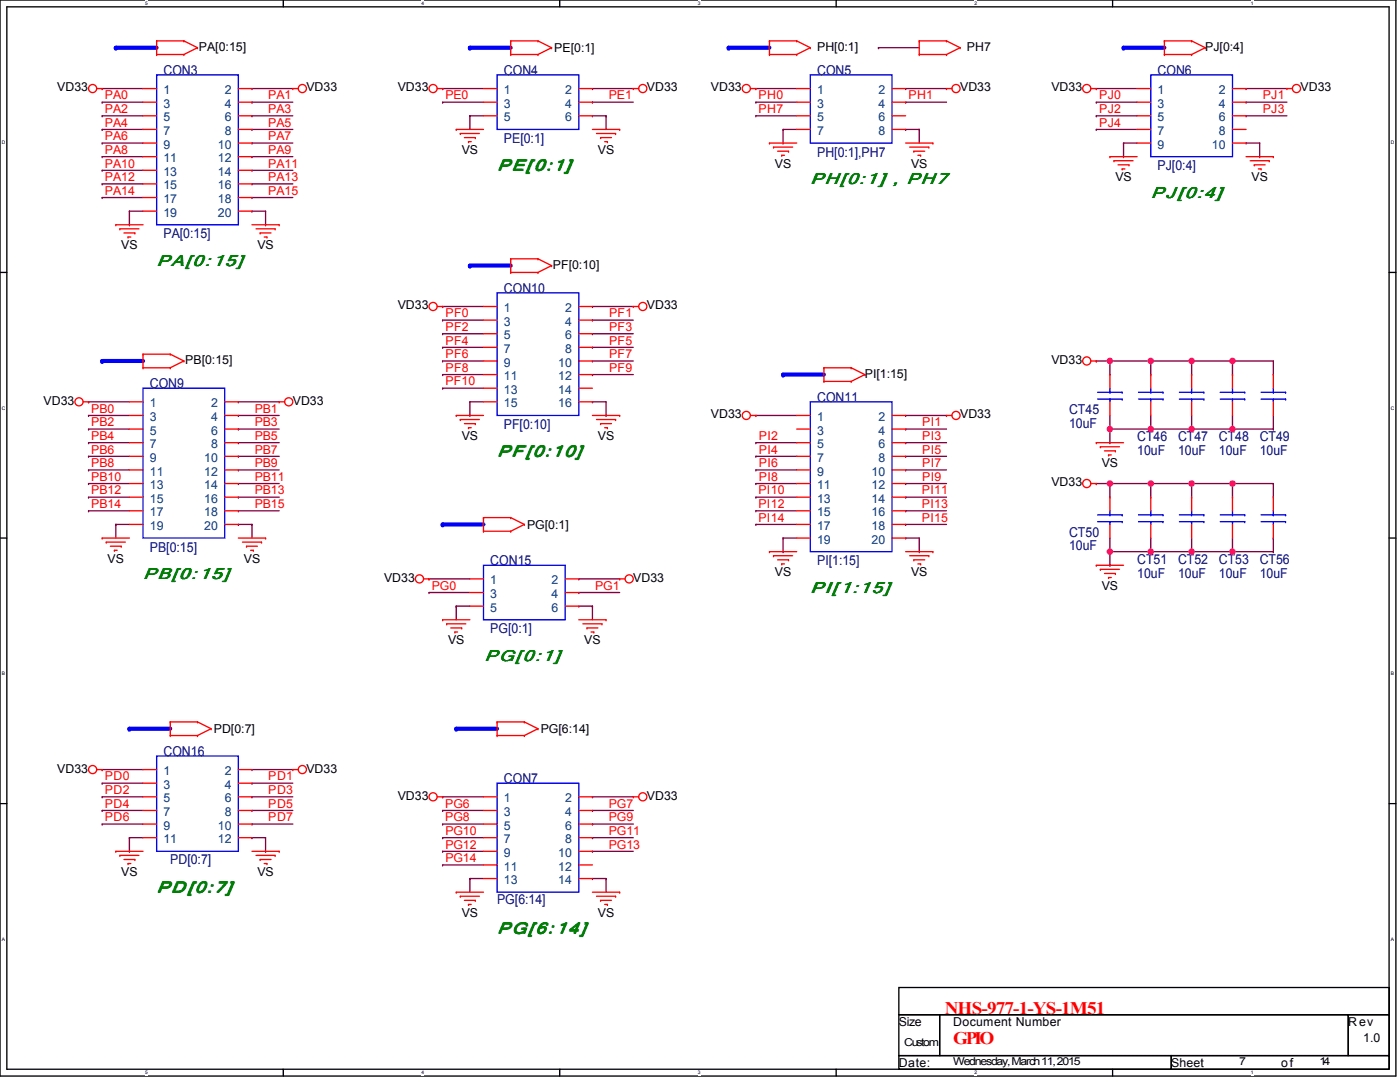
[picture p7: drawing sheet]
<svg xmlns="http://www.w3.org/2000/svg" width="279mm" height="216mm" viewBox="0 0 279 216" stroke-linecap="round" stroke-linejoin="round" font-family="sans-serif">
<path d="M0 0h278.6v214.7h-278.6zM1.4 1.4h275.8v212h-275.8z" fill="none" stroke="#000" stroke-width=".27"/>
<g fill="#fff">
<path d="M28.9 .1h.6v1.1h-.6z"/>
<path d="M28.9 213.5h.6v1.1h-.6z"/>
</g>
<path d="M56.5 0v1.4M56.5 213.4v1.3" fill="none" stroke="#000" stroke-width=".27"/>
<g fill="#fff">
<path d="M84.1 .1h.6v1.1h-.6z"/>
<path d="M84.1 213.5h.6v1.1h-.6z"/>
</g>
<path d="M111.7 0v1.4M111.7 213.4v1.3" fill="none" stroke="#000" stroke-width=".27"/>
<g fill="#fff">
<path d="M139.3 .1h.5v1.1h-.5z"/>
<path d="M139.3 213.5h.5v1.1h-.5z"/>
</g>
<path d="M166.9 0v1.4M166.9 213.4v1.3" fill="none" stroke="#000" stroke-width=".27"/>
<g fill="#fff">
<path d="M194.5 .1h.5v1.1h-.5z"/>
<path d="M194.5 213.5h.5v1.1h-.5z"/>
</g>
<path d="M222 0v1.4M222 213.4v1.3" fill="none" stroke="#000" stroke-width=".27"/>
<g fill="#fff">
<path d="M249.6 .1h.6v1.1h-.6z"/>
<path d="M249.6 213.5h.6v1.1h-.6z"/>
<path d="M.3 27.9h.7v1h-.7z"/>
<path d="M277.6 27.9h.7v1h-.7z"/>
<path d="M.3 80.9h.7v1h-.7z"/>
<path d="M277.6 80.9h.7v1h-.7z"/>
</g>
<path d="M0 54.4h1.4M277.2 54.4h1.4" fill="none" stroke="#000" stroke-width=".27"/>
<g fill="#fff">
<path d="M.3 133.9h.7v1h-.7z"/>
<path d="M277.6 133.9h.6v1h-.6z"/>
</g>
<path d="M0 107.4h1.4M277.2 107.4h1.4" fill="none" stroke="#000" stroke-width=".27"/>
<g fill="#fff">
<path d="M.3 186.9h.7v1h-.7z"/>
<path d="M277.6 186.9h.6v1h-.6z"/>
</g>
<path d="M0 160.4h1.4M277.2 160.4h1.4" fill="none" stroke="#000" stroke-width=".27"/>
<path d="M229.7 72h.1M229.7 72h8.1M246 72h.1M246 72h8.1M221.5 85.6h.1M221.5 82.9v2.7" fill="none" stroke="#800040" stroke-width=".27"/>
<path d="M25.8 145.4h8.2" fill="none" stroke="#00f" stroke-width=".81"/>
<circle cx="25.8" cy="145.4" r=".41" fill="#00f"/>
<g fill="none" stroke="#800040" stroke-width=".27">
<path d="M221.5 96.5h.1M221.5 96.5h8.2M237.8 99.2h.1M237.8 96.5v2.7M246 85.6h.1M246 82.9v2.7M221.5 110.1h.1M221.5 110.1h8.2M221.5 107.4v2.7M229.7 110.1h.1M229.7 107.4v2.7M237.8 110.1h.1"/>
<path d="M237.8 107.4v2.7M246 110.1h.1M246 107.4v2.7"/>
</g>
<path d="M93.8 9.5h8.1" fill="none" stroke="#00f" stroke-width=".81"/>
<circle cx="93.8" cy="9.5" r=".41" fill="#00f"/>
<g fill="none" stroke="#800040" stroke-width=".27">
<path d="M88.3 17.7h.1M88.3 17.7h8.2M118.2 17.7h.1M118.2 17.7h8.2M88.3 20.4h.1M88.3 20.4h8.2M93.8 23.1h.1M93.8 23.1h2.7M118.2 20.4h.1M118.2 23.1h.1M118.2 20.4h8.2M118.2 23.1h2.7"/>
<path d="M88.3 61.2h.1M88.3 63.9h.1M88.3 66.6h.1M88.3 69.3h.1M88.3 72h.1M88.3 74.7h.1M88.3 77.5h.1M88.3 61.2h8.2M88.3 63.9h8.2M88.3 66.6h8.2M88.3 69.3h8.2M88.3 72h8.2"/>
<path d="M88.3 74.7h8.2M88.3 77.5h8.2M118.2 61.2h.1M118.2 63.9h.1M118.2 66.6h.1M118.2 69.3h.1M118.2 72h.1M118.2 74.7h.1M118.2 61.2h8.2M118.2 63.9h8.2M118.2 66.6h8.2M118.2 69.3h8.2"/>
<path d="M118.2 72h8.2M118.2 74.7h8.2M93.8 82.9h.1M93.8 80.2v2.7M118.2 80.2h.1M118.2 80.2h2.7"/>
</g>
<path d="M93.8 53h8.1" fill="none" stroke="#00f" stroke-width=".81"/>
<circle cx="93.8" cy="53" r=".41" fill="#00f"/>
<path d="M150.8 17.7h.1M150.8 17.7h8.2M180.7 17.7h.1M180.7 17.7h8.2M150.8 20.4h.1M150.8 23.1h.1M150.8 20.4h8.2M150.8 23.1h8.2M156.3 25.8h.1M156.3 25.8h2.7M180.7 20.4h.1M180.7 20.4h8.2" fill="none" stroke="#800040" stroke-width=".27"/>
<path d="M145.4 9.5h8.2" fill="none" stroke="#00f" stroke-width=".81"/>
<circle cx="145.4" cy="9.5" r=".41" fill="#00f"/>
<path d="M23.1 9.5h8.2" fill="none" stroke="#00f" stroke-width=".81"/>
<circle cx="23.1" cy="9.5" r=".41" fill="#00f"/>
<path d="M53 44.9h.1M53 42.1v2.8" fill="none" stroke="#800040" stroke-width=".27"/>
<path d="M20.4 72h8.1" fill="none" stroke="#00f" stroke-width=".81"/>
<circle cx="20.4" cy="72" r=".41" fill="#00f"/>
<path d="M23.1 104.6h.1M23.1 104.6v2.8M50.3 104.6h.1M50.3 104.6v2.8M180.7 107.4h.1M180.7 107.4h2.8v2.7M183.5 110.1h.1M118.2 120.9h.1M118.2 120.9v2.8" fill="none" stroke="#800040" stroke-width=".27"/>
<path d="M88.3 104.6h8.2" fill="none" stroke="#00f" stroke-width=".81"/>
<circle cx="88.3" cy="104.6" r=".41" fill="#00f"/>
<g fill="none" stroke="#800040" stroke-width=".27">
<path d="M150.8 82.9h.1M150.8 88.3h.1M150.8 91.1h.1M150.8 93.8h.1M150.8 96.5h.1M150.8 99.2h.1M150.8 82.9h8.2M150.8 88.3h8.2M150.8 91.1h8.2M150.8 93.8h8.2M150.8 96.5h8.2M150.8 99.2h8.2"/>
<path d="M180.7 82.9h.1M180.7 85.6h.1M180.7 88.3h.1M180.7 91.1h.1M180.7 93.8h.1M180.7 96.5h.1M180.7 99.2h.1M180.7 82.9h8.2M180.7 88.3h8.2M180.7 91.1h8.2M180.7 93.8h8.2M180.7 96.5h8.2"/>
<path d="M180.7 99.2h8.2M180.7 85.6h8.2M150.8 101.9h.1M150.8 104.6h.1M150.8 101.9h8.2M150.8 104.6h8.2M156.3 110.1h.1M156.3 107.4v2.7M180.7 101.9h.1M180.7 104.6h.1M180.7 101.9h8.2M180.7 104.6h8.2"/>
</g>
<path d="M156.3 74.7h8.1" fill="none" stroke="#00f" stroke-width=".81"/>
<circle cx="156.3" cy="74.7" r=".41" fill="#00f"/>
<g fill="none" stroke="#800040" stroke-width=".27">
<path d="M218.8 17.7h.1M218.8 17.7h8.1M248.7 17.7h.1M248.7 17.7h8.1M218.8 20.4h.1M218.8 23.1h.1M218.8 25.8h.1M218.8 20.4h8.1M218.8 23.1h8.1M218.8 25.8h8.1M224.2 28.5h.1M224.2 28.5h2.7"/>
<path d="M248.7 20.4h.1M248.7 23.1h.1M248.7 20.4h8.1M248.7 23.1h8.1M251.4 31.3h.1M251.4 28.5v2.8"/>
</g>
<path d="M224.2 9.5h8.2" fill="none" stroke="#00f" stroke-width=".81"/>
<circle cx="224.2" cy="9.5" r=".41" fill="#00f"/>
<g fill="none" stroke="#800040" stroke-width=".27">
<path d="M20.4 17.7h.1M20.4 17.7h8.1M50.3 17.7h.1M50.3 17.7h8.1M175.3 9.5h.1M175.3 9.5h8.2M20.4 36.7h.1M20.4 28.5h.1M20.4 34h.1M20.4 25.8h.1M20.4 31.3h.1M20.4 23.1h.1"/>
<path d="M20.4 39.4h.1M20.4 20.4h.1M20.4 25.8h8.1M20.4 36.7h8.1M20.4 28.5h8.1M20.4 31.3h8.1M20.4 34h8.1M20.4 23.1h8.1M20.4 39.4h8.1M20.4 20.4h8.1M50.3 31.3h.1M50.3 34h.1"/>
<path d="M50.3 28.5h.1M50.3 23.1h.1M50.3 20.4h.1M50.3 36.7h.1M50.3 39.4h.1M50.3 25.8h.1M50.3 25.8h8.1M50.3 36.7h8.1M50.3 28.5h8.1M50.3 31.3h8.1M50.3 34h8.1M50.3 23.1h8.1"/>
<path d="M50.3 39.4h8.1M50.3 20.4h8.1M93.8 23.1h.1M93.8 23.1v2.7M120.9 23.1h.1M120.9 23.1v2.7M156.3 28.5h.1M156.3 25.8v2.7M180.7 25.8h.1M180.7 25.8h2.8M183.5 25.8h.1M183.5 25.8v2.7"/>
<path d="M224.2 31.3h.1M224.2 28.5v2.8M248.7 28.5h.1M248.7 28.5h2.7M25.8 42.1h.1M25.8 44.9h.1M25.8 42.1v2.8M25.8 42.1h2.7M50.3 42.1h.1M50.3 42.1h2.7M218.8 72h.1M218.8 72h10.9v2.7"/>
<path d="M221.5 72h.1M221.5 74.7h.1M221.5 72v2.7M229.7 74.7h.1M237.8 74.7h.1M237.8 72h.1M237.8 72h8.2v2.7M237.8 72v2.7M246 74.7h.1M254.1 74.7h.1M254.1 72v2.7M17.7 96.5h.1"/>
<path d="M17.7 93.8h.1M17.7 82.9h.1M17.7 80.2h.1M17.7 99.2h.1M17.7 88.3h.1M17.7 85.6h.1M17.7 91.1h.1M17.7 96.5h8.1M17.7 93.8h8.1M17.7 82.9h8.1M17.7 85.6h8.1M17.7 88.3h8.1"/>
<path d="M17.7 99.2h8.1M17.7 80.2h8.1M17.7 91.1h8.1M47.6 96.5h.1M47.6 88.3h.1M47.6 99.2h.1M47.6 80.2h.1M47.6 85.6h.1M47.6 82.9h.1M47.6 93.8h.1M47.6 91.1h.1M47.6 96.5h8.1"/>
<path d="M47.6 93.8h8.1M47.6 82.9h8.1M47.6 85.6h8.1M47.6 88.3h8.1M47.6 99.2h8.1M47.6 80.2h8.1M47.6 91.1h8.1M93.8 80.2h.1M93.8 80.2h2.7M120.9 82.9h.1M120.9 80.2v2.7M218.8 96.5h.1"/>
<path d="M218.8 96.5h2.7v2.7M221.5 85.6h.1M221.5 88.3h.1M221.5 99.2h.1M221.5 85.6h32.6M221.5 85.6v2.7M229.7 99.2h.1M229.7 85.6h.1M229.7 96.5h.1M229.7 96.5h16.3v2.7M229.7 82.9v2.7M229.7 96.5v2.7"/>
<path d="M237.8 96.5h.1M237.8 85.6h.1M237.8 82.9v2.7M246 85.6h.1M246 99.2h.1M254.1 85.6h.1M254.1 82.9v2.7M17.7 101.9h.1M17.7 101.9h8.1M23.1 104.6h.1M23.1 104.6h2.7M47.6 101.9h.1"/>
<path d="M47.6 104.6h.1M47.6 101.9h8.1M47.6 104.6h2.7M85.6 118.2h.1M85.6 115.5h.1M85.6 118.2h8.2M85.6 115.5h8.2M115.5 118.2h.1M115.5 115.5h.1M115.5 118.2h8.2M115.5 115.5h8.2M156.3 107.4h.1"/>
<path d="M156.3 107.4h2.7M221.5 112.8h.1M221.5 110.1v2.7M229.7 110.1h.1M229.7 110.1h16.3M237.8 110.1h.1M91.1 120.9h.1M91.1 120.9h2.7M91.1 120.9v2.8M115.5 120.9h.1M115.5 120.9h2.7M20.4 159h.1"/>
<path d="M20.4 153.6h.1M20.4 156.3h.1M20.4 156.3h8.1M20.4 159h8.1M20.4 153.6h8.1M50.3 156.3h.1M50.3 159h.1M50.3 153.6h.1M50.3 156.3h8.1M50.3 159h8.1M50.3 153.6h8.1M20.4 161.7h.1"/>
<path d="M20.4 164.4h.1M20.4 161.7h8.1M20.4 164.4h8.1M25.8 169.9h.1M25.8 167.2h.1M25.8 167.2v2.7M25.8 167.2h2.7M50.3 161.7h.1M50.3 167.2h.1M50.3 164.4h.1M50.3 167.2h2.7v2.7M50.3 161.7h8.1"/>
<path d="M50.3 164.4h8.1M53 169.9h.1"/>
</g>
<path d="M91.1 145.4h8.1" fill="none" stroke="#00f" stroke-width=".81"/>
<circle cx="91.1" cy="145.4" r=".41" fill="#00f"/>
<g fill="none" stroke="#800040" stroke-width=".27">
<path d="M246 96.5h8.1M254.1 96.5h.1M254.1 99.2h.1M254.1 96.5v2.7M246 110.1h8.1M254.1 110.1h.1M254.1 107.4h.1M254.1 107.4v2.7M88.3 159h.1M88.3 159h8.2M118.2 159h.1M118.2 159h8.2"/>
<path d="M88.3 164.4h.1M88.3 161.7h.1M88.3 167.2h.1M88.3 169.9h.1M88.3 172.6h.1M88.3 164.4h8.2M88.3 161.7h8.2M88.3 167.2h8.2M88.3 169.9h8.2M88.3 172.6h8.2M93.8 175.3h.1M93.8 175.3v2.7"/>
<path d="M93.8 175.3h2.7M118.2 161.7h.1M118.2 164.4h.1M118.2 167.2h.1M118.2 169.9h.1M118.2 175.3h.1M118.2 164.4h8.2M118.2 161.7h8.2M118.2 167.2h8.2M118.2 169.9h8.2M118.2 175.3h2.7M120.9 175.3h.1"/>
<path d="M120.9 175.3v2.7"/>
</g>
<g fill="none" stroke="#f00" stroke-width=".27">
<path d="M19.3 17.7h1.1M20.4 17.7h.1M28.5 17.7h2.8M31.3 8.2h.1M31.3 10.9h.1M31.3 8.2h5.4M31.3 10.9h5.4M31.3 8.2v2.7M36.7 10.9h.1M36.7 8.2h.1M36.7 8.2l2.7 1.3M39.4 9.5h.1"/>
<path d="M39.4 9.5l-2.7 1.4M47.6 17.7h2.7M58.4 17.7h.1M58.4 17.7h1.1M87.2 17.7h1.1M88.3 17.7h.1M96.5 17.7h2.7M101.9 8.2h.1M101.9 10.9h.1M101.9 8.2h5.5M101.9 8.2v2.7M101.9 10.9h5.5"/>
<path d="M107.4 8.2h.1M107.4 10.9h.1M107.4 8.2l2.7 1.3M110.1 9.5h.1M110.1 9.5l-2.7 1.4M115.5 17.7h2.7M126.4 17.7h.1M126.4 17.7h1.1M149.8 17.7h1M150.8 17.7h.1M153.6 10.9h.1M153.6 8.2h.1"/>
<path d="M153.6 8.2h5.4M153.6 10.9h5.4M153.6 8.2v2.7M159 10.9h.1M159 8.2h.1M159 8.2l2.7 1.3M159 17.7h2.7M161.7 9.5h.1M161.7 9.5l-2.7 1.4M178 17.7h2.7M183.5 10.9h.1M183.5 8.2h.1"/>
<path d="M183.5 8.2h5.4M183.5 10.9h5.4M183.5 8.2v2.7M188.9 10.9h.1M188.9 8.2h.1M188.9 17.7h.1M188.9 8.2l2.7 1.3M188.9 17.7h1.1M191.6 9.5h.1M191.6 9.5l-2.7 1.4M217.7 17.7h1.1M218.8 17.7h.1"/>
<path d="M226.9 17.7h2.8M232.4 10.9h.1M232.4 8.2h.1M232.4 8.2h5.4M232.4 10.9h5.4M232.4 8.2v2.7M237.8 8.2h.1M237.8 10.9h.1M237.8 8.2l2.7 1.3M240.5 9.5h.1M240.5 9.5l-2.7 1.4M246 17.7h2.7"/>
<path d="M256.8 17.7h.1M256.8 17.7h1.1M28.5 25.8h2.8M28.5 28.5h2.8M28.5 31.3h2.8M28.5 20.4h2.8M28.5 23.1h2.8M28.5 34h2.8M28.5 36.7h2.8M28.5 39.4h2.8M47.6 25.8h2.7M47.6 28.5h2.7"/>
<path d="M47.6 31.3h2.7M47.6 20.4h2.7M47.6 23.1h2.7M47.6 34h2.7M47.6 36.7h2.7M47.6 39.4h2.7M91.1 25.8h.1M91.1 25.8h5.4M91.9 26.6h.1M91.9 26.6h3.8M92.7 27.5h2.2M93.5 28.3h.1"/>
<path d="M93.5 28.3h.5M94.9 27.5h.1M96.5 20.4h2.7M96.5 23.1h2.7M115.5 20.4h2.7M115.5 23.1h2.7M118.2 25.8h5.5M119 26.6h3.9M119.9 27.5h.1M119.9 27.5h2.1M120.7 28.3h.5M121.2 28.3h.1"/>
<path d="M122.9 26.6h.1M123.7 25.8h.1M153.6 28.5h.1M153.6 28.5h5.4M154.4 29.4h.1M154.4 29.4h3.8M155.2 30.2h2.2M156 31h.1M156 31h.6M157.4 30.2h.1M159 25.8h2.7M159 20.4h2.7"/>
<path d="M159 23.1h2.7M178 25.8h2.7M178 20.4h2.7M178 23.1h2.7M180.7 28.5h5.5M181.6 29.4h3.8M182.4 30.2h.1M182.4 30.2h2.1M183.2 31h.5M183.7 31h.1M185.4 29.4h.1M186.2 28.5h.1"/>
<path d="M221.5 31.3h.1M221.5 31.3h5.4M222.3 32.1h.1M222.3 32.1h3.8M223.1 32.9h2.2M224 33.7h.1M224 33.7h.5M225.3 32.9h.1M226.9 25.8h2.8M226.9 28.5h2.8M226.9 20.4h2.8M226.9 23.1h2.8"/>
<path d="M246 25.8h2.7M246 28.5h2.7M246 20.4h2.7M246 23.1h2.7M248.7 31.3h5.4M249.5 32.1h3.8M250.3 32.9h.1M250.3 32.9h2.2M251.1 33.7h.6M251.7 33.7h.1M253.3 32.1h.1M254.1 31.3h.1"/>
<path d="M23.1 44.9h.1M23.1 44.9h5.4M23.9 45.7h.1M23.9 45.7h3.8M24.7 46.5h2.2M25.6 47.3h.1M25.6 47.3h.5M26.9 46.5h.1M28.5 42.1h2.8M47.6 42.1h2.7M50.3 44.9h5.4M51.1 45.7h3.8"/>
<path d="M51.9 46.5h.1M51.9 46.5h2.2M52.7 47.3h.6M53.3 47.3h.1M54.9 45.7h.1M55.7 44.9h.1M101.9 51.6h.1M101.9 54.4h.1M101.9 51.6v2.8M101.9 54.4h5.5M101.9 51.6h5.5M107.4 54.4h.1"/>
<path d="M107.4 51.6h.1M107.4 51.6l2.7 1.4M110.1 53h.1M110.1 53l-2.7 1.4M28.5 70.7h.1M28.5 73.4h.1M28.5 73.4h5.5M28.5 70.7h5.5M28.5 70.7v2.7M34 73.4h.1M34 70.7h.1M34 70.7l2.7 1.3"/>
<path d="M36.7 72h.1M36.7 72l-2.7 1.4M87.2 61.2h1.1M88.3 61.2h.1M96.5 61.2h2.7M96.5 72h2.7M96.5 63.9h2.7M96.5 66.6h2.7M96.5 69.3h2.7M96.5 74.7h2.7M96.5 77.5h2.7M115.5 61.2h2.7"/>
<path d="M115.5 72h2.7M115.5 63.9h2.7M115.5 66.6h2.7M115.5 69.3h2.7M115.5 74.7h2.7M115.5 77.5h2.7M126.4 61.2h.1M126.4 61.2h1.1M164.4 73.4h.1M164.4 76.1h.1M164.4 73.4h5.5M164.4 73.4v2.7"/>
<path d="M164.4 76.1h5.5M169.9 73.4h.1M169.9 76.1h.1M169.9 73.4l2.7 1.3M172.6 74.7h.1M172.6 74.7l-2.7 1.4M217.7 72h1.1M218.8 72h.1M221.5 74.7v2.8M229.7 74.7v2.8M237.8 74.7v2.8M246 74.7v2.8"/>
<path d="M254.1 74.7v2.8M16.6 80.2h1.1M17.7 80.2h.1M25.8 96.5h2.7M25.8 82.9h2.7M25.8 80.2h2.7M25.8 88.3h2.7M25.8 85.6h2.7M25.8 91.1h2.7M25.8 93.8h2.7M25.8 99.2h2.7M44.9 96.5h2.7"/>
<path d="M44.9 82.9h2.7M44.9 80.2h2.7M44.9 88.3h2.7M44.9 85.6h2.7M44.9 91.1h2.7M44.9 93.8h2.7M44.9 99.2h2.7M55.7 80.2h.1M55.7 80.2h1.1M91.1 82.9h.1M91.1 82.9h5.4M91.9 83.7h.1"/>
<path d="M91.9 83.7h3.8M92.7 84.5h2.2M93.5 85.3h.1M93.5 85.3h.5M94.9 84.5h.1M96.5 80.2h2.7M115.5 80.2h2.7M118.2 82.9h5.5M119 83.7h3.9M119.9 84.5h.1M119.9 84.5h2.1M120.7 85.3h.5"/>
<path d="M121.2 85.3h.1M122.9 83.7h.1M123.7 82.9h.1M149.8 82.9h1M150.8 82.9h.1M159 96.5h2.7M159 82.9h2.7M159 88.3h2.7M159 85.6h2.7M159 91.1h2.7M159 93.8h2.7M159 99.2h2.7"/>
<path d="M178 96.5h2.7M178 82.9h2.7M178 88.3h2.7M178 85.6h2.7M178 91.1h2.7M178 93.8h2.7M178 99.2h2.7M188.9 82.9h.1M188.9 82.9h1.1M217.7 96.5h1.1M218.8 96.5h.1M218.8 88.3h.1"/>
<path d="M218.8 88.3h5.4M219.6 89.1h.1M219.6 89.1h3.8M220.4 90h2.2M221.2 90.8h.1M221.2 90.8h.6M221.5 80.2v2.7M221.5 99.2v2.7M222.6 90h.1M229.7 80.2v2.7M229.7 99.2v2.7M237.8 80.2v2.7"/>
<path d="M237.8 99.2v2.7M246 80.2v2.7M246 99.2v2.7M254.1 80.2v2.7M254.1 99.2v2.7M20.4 107.4h.1M20.4 107.4h5.4M21.2 108.2h.1M21.2 108.2h3.8M22 109h2.2M22.8 109.8h.1M22.8 109.8h.6"/>
<path d="M24.2 109h.1M25.8 101.9h2.7M25.8 104.6h2.7M44.9 101.9h2.7M44.9 104.6h2.7M47.6 107.4h5.4M48.4 108.2h3.8M49.2 109h.1M49.2 109h2.2M50 109.8h.6M50.6 109.8h.1M52.2 108.2h.1"/>
<path d="M53 107.4h.1M84.5 115.5h1.1M85.6 115.5h.1M93.8 115.5h2.7M93.8 118.2h2.7M96.5 106h.1M96.5 103.3h.1M96.5 103.3h5.4M96.5 106h5.4M96.5 103.3v2.7M101.9 103.3h.1M101.9 106h.1"/>
<path d="M101.9 103.3l2.7 1.3M104.6 104.6h.1M104.6 104.6l-2.7 1.4M112.8 115.5h2.7M112.8 118.2h2.7M123.7 115.5h.1M123.7 115.5h1.1M153.6 110.1h.1M153.6 110.1h5.4M154.4 110.9h.1M154.4 110.9h3.8M155.2 111.7h2.2"/>
<path d="M156 112.5h.1M156 112.5h.6M157.4 111.7h.1M159 107.4h2.7M159 101.9h2.7M159 104.6h2.7M178 107.4h2.7M178 101.9h2.7M178 104.6h2.7M180.7 110.1h5.5M181.6 110.9h3.8M182.4 111.7h.1"/>
<path d="M182.4 111.7h2.1M183.2 112.5h.5M183.7 112.5h.1M185.4 110.9h.1M186.2 110.1h.1M218.8 112.8h.1M218.8 112.8h5.4M219.6 113.6h.1M219.6 113.6h3.8M220.4 114.4h2.2M221.2 115.2h.1M221.2 115.2h.6"/>
<path d="M221.5 104.6v2.8M222.6 114.4h.1M229.7 104.6v2.8M237.8 104.6v2.8M246 104.6v2.8M254.1 104.6v2.8M88.3 123.7h.1M88.3 123.7h5.5M89.1 124.5h.1M89.1 124.5h3.9M90 125.3h2.1M90.8 126.1h.1"/>
<path d="M90.8 126.1h.5M92.1 125.3h.1M93.8 120.9h2.7M112.8 120.9h2.7M115.5 123.7h5.4M116.3 124.5h3.8M117.1 125.3h.1M117.1 125.3h2.2M118 126.1h.5M118.5 126.1h.1M120.1 124.5h.1M120.9 123.7h.1"/>
<path d="M19.3 153.6h1.1M20.4 153.6h.1M28.5 153.6h2.8M28.5 159h2.8M28.5 156.3h2.8M34 146.8h.1M34 144.1h.1M34 144.1h5.4M34 146.8h5.4M34 144.1v2.7M39.4 144.1h.1M39.4 146.8h.1"/>
<path d="M39.4 144.1l2.7 1.3M42.1 145.4h.1M42.1 145.4l-2.7 1.4M47.6 153.6h2.7M47.6 159h2.7M47.6 156.3h2.7M58.4 153.6h.1M58.4 153.6h1.1M87.2 159h1.1M88.3 159h.1M96.5 159h2.7M99.2 146.8h.1"/>
<path d="M99.2 144.1h.1M99.2 144.1h5.4M99.2 146.8h5.4M99.2 144.1v2.7M104.6 144.1h.1M104.6 146.8h.1M104.6 144.1l2.8 1.3M107.4 145.4h.1M107.4 145.4l-2.8 1.4M115.5 159h2.7M126.4 159h.1M126.4 159h1.1"/>
<path d="M23.1 169.9h.1M23.1 169.9h5.4M23.9 170.7h.1M23.9 170.7h3.8M24.7 171.5h2.2M25.6 172.3h.1M25.6 172.3h.5M26.9 171.5h.1M28.5 161.7h2.8M28.5 164.4h2.8M28.5 167.2h2.8M47.6 161.7h2.7"/>
<path d="M47.6 164.4h2.7M47.6 167.2h2.7M50.3 169.9h5.4M51.1 170.7h3.8M51.9 171.5h.1M51.9 171.5h2.2M52.7 172.3h.6M53.3 172.3h.1M54.9 170.7h.1M55.7 169.9h.1M91.1 178h.1M91.1 178h5.4"/>
<path d="M91.9 178.8h.1M91.9 178.8h3.8M92.7 179.7h2.2M94.9 179.7h.1M96.5 169.9h2.7M96.5 161.7h2.7M96.5 164.4h2.7M96.5 167.2h2.7M96.5 172.6h2.7M96.5 175.3h2.7M115.5 169.9h2.7M115.5 161.7h2.7"/>
<path d="M115.5 164.4h2.7M115.5 167.2h2.7M115.5 172.6h2.7M115.5 175.3h2.7M118.2 178h5.5M119 178.8h3.9M119.9 179.7h.1M119.9 179.7h2.1M122.9 178.8h.1M123.7 178h.1M93.5 180.5h.1M93.5 180.5h.5"/>
<path d="M120.7 180.5h.5M121.2 180.5h.1"/>
<circle cx="18.5" cy="17.7" r=".81"/>
<circle cx="60.3" cy="17.7" r=".81"/>
<circle cx="86.4" cy="17.7" r=".81"/>
<circle cx="128.3" cy="17.7" r=".81"/>
<circle cx="148.9" cy="17.7" r=".81"/>
<circle cx="190.8" cy="17.7" r=".81"/>
<circle cx="216.9" cy="17.7" r=".81"/>
<circle cx="258.7" cy="17.7" r=".81"/>
<circle cx="86.4" cy="61.2" r=".81"/>
<circle cx="128.3" cy="61.2" r=".81"/>
<circle cx="216.9" cy="72" r=".81"/>
<circle cx="15.8" cy="80.2" r=".81"/>
<circle cx="57.6" cy="80.2" r=".81"/>
<circle cx="148.9" cy="82.9" r=".81"/>
<circle cx="190.8" cy="82.9" r=".81"/>
<circle cx="216.9" cy="96.5" r=".81"/>
<circle cx="83.7" cy="115.5" r=".81"/>
<circle cx="125.6" cy="115.5" r=".81"/>
<circle cx="18.5" cy="153.6" r=".81"/>
<circle cx="60.3" cy="153.6" r=".81"/>
<circle cx="86.4" cy="159" r=".81"/>
<circle cx="128.3" cy="159" r=".81"/>
</g>
<path d="M179.4 197h97.8v5.5h-97.8zM179.4 202.5h8.1v8.1h-8.1zM179.4 210.6h54.3v2.8h-54.3zM187.5 202.5h81.6v8.1h-81.6zM233.7 210.6h43.5v2.8h-43.5zM269.1 202.5h8.1v8.1h-8.1z" fill="none" stroke="#000" stroke-width=".27"/>
<g fill="none" stroke="#00f" stroke-width=".27">
<path d="M31.3 15h16.3v29.9h-16.3zM99.2 15h16.3v10.8h-16.3zM161.7 15h16.3v13.5h-16.3zM229.7 15h16.3v16.3h-16.3zM99.2 58.4h16.3v24.5h-16.3zM28.5 77.5h16.4v29.9h-16.4zM219.1 78.3h4.9M219.1 79.6h4.9M221.5 79.6h.1M221.5 78.3h.1M221.5 77.5v.8M221.5 79.6v.6"/>
<path d="M224 78.3h.1M224 79.6h.1M227.2 78.3h4.9M227.2 79.6h4.9M229.7 79.6h.1M229.7 78.3h.1M229.7 77.5v.8M229.7 79.6v.6M232.1 78.3h.1M232.1 79.6h.1M235.4 78.3h4.9M235.4 79.6h4.9"/>
<path d="M237.8 79.6h.1M237.8 78.3h.1M237.8 77.5v.8M237.8 79.6v.6M240.3 78.3h.1M240.3 79.6h.1M243.5 78.3h4.9M243.5 79.6h4.9M246 79.6h.1M246 78.3h.1M246 77.5v.8M246 79.6v.6"/>
<path d="M248.4 78.3h.1M248.4 79.6h.1M251.7 78.3h4.9M251.7 79.6h4.9M254.1 79.6h.1M254.1 78.3h.1M254.1 77.5v.8M254.1 79.6v.6M256.6 78.3h.1M256.6 79.6h.1M161.7 80.2h16.3v29.9h-16.3zM96.5 112.8h16.3v10.9h-16.3z"/>
<path d="M219.1 102.7h4.9M219.1 104.1h4.9M221.5 104.1h.1M221.5 102.7h.1M221.5 101.9v.8M221.5 104.1v.5M224 102.7h.1M224 104.1h.1M227.2 102.7h4.9M227.2 104.1h4.9M229.7 104.1h.1M229.7 102.7h.1"/>
<path d="M229.7 101.9v.8M229.7 104.1v.5M232.1 102.7h.1M232.1 104.1h.1M235.4 102.7h4.9M235.4 104.1h4.9M237.8 104.1h.1M237.8 102.7h.1M237.8 101.9v.8M237.8 104.1v.5M240.3 102.7h.1M240.3 104.1h.1"/>
<path d="M243.5 102.7h4.9M243.5 104.1h4.9M246 104.1h.1M246 102.7h.1M246 101.9v.8M246 104.1v.5M248.4 102.7h.1M248.4 104.1h.1M251.7 102.7h4.9M251.7 104.1h4.9M254.1 104.1h.1M254.1 102.7h.1"/>
<path d="M254.1 101.9v.8M254.1 104.1v.5M256.6 102.7h.1M256.6 104.1h.1M31.3 150.8h16.3v19.1h-16.3zM99.2 156.3h16.3v21.7h-16.3z"/>
</g>
<circle cx="246" cy="72" r=".54" fill="#f0f"/>
<circle cx="246" cy="72" r=".54" fill="none" stroke="#f0f" stroke-width=".27"/>
<circle cx="229.7" cy="96.5" r=".54" fill="#f0f"/>
<circle cx="229.7" cy="96.5" r=".54" fill="none" stroke="#f0f" stroke-width=".27"/>
<circle cx="221.5" cy="96.5" r=".54" fill="#f0f"/>
<circle cx="221.5" cy="96.5" r=".54" fill="none" stroke="#f0f" stroke-width=".27"/>
<circle cx="221.5" cy="110.1" r=".54" fill="#f0f"/>
<circle cx="221.5" cy="110.1" r=".54" fill="none" stroke="#f0f" stroke-width=".27"/>
<circle cx="246" cy="110.1" r=".54" fill="#f0f"/>
<circle cx="246" cy="110.1" r=".54" fill="none" stroke="#f0f" stroke-width=".27"/>
<circle cx="237.8" cy="110.1" r=".54" fill="#f0f"/>
<circle cx="237.8" cy="110.1" r=".54" fill="none" stroke="#f0f" stroke-width=".27"/>
<circle cx="246" cy="85.6" r=".54" fill="#f0f"/>
<circle cx="246" cy="85.6" r=".54" fill="none" stroke="#f0f" stroke-width=".27"/>
<circle cx="221.5" cy="85.6" r=".54" fill="#f0f"/>
<circle cx="221.5" cy="85.6" r=".54" fill="none" stroke="#f0f" stroke-width=".27"/>
<circle cx="229.7" cy="110.1" r=".54" fill="#f0f"/>
<circle cx="229.7" cy="110.1" r=".54" fill="none" stroke="#f0f" stroke-width=".27"/>
<circle cx="246" cy="96.5" r=".54" fill="#f0f"/>
<circle cx="246" cy="96.5" r=".54" fill="none" stroke="#f0f" stroke-width=".27"/>
<circle cx="237.8" cy="96.5" r=".54" fill="#f0f"/>
<circle cx="237.8" cy="96.5" r=".54" fill="none" stroke="#f0f" stroke-width=".27"/>
<circle cx="229.7" cy="72" r=".54" fill="#f0f"/>
<circle cx="229.7" cy="72" r=".54" fill="none" stroke="#f0f" stroke-width=".27"/>
<circle cx="221.5" cy="72" r=".54" fill="#f0f"/>
<circle cx="221.5" cy="72" r=".54" fill="none" stroke="#f0f" stroke-width=".27"/>
<circle cx="237.8" cy="85.6" r=".54" fill="#f0f"/>
<circle cx="237.8" cy="85.6" r=".54" fill="none" stroke="#f0f" stroke-width=".27"/>
<circle cx="237.8" cy="72" r=".54" fill="#f0f"/>
<circle cx="237.8" cy="72" r=".54" fill="none" stroke="#f0f" stroke-width=".27"/>
<circle cx="229.7" cy="85.6" r=".54" fill="#f0f"/>
<circle cx="229.7" cy="85.6" r=".54" fill="none" stroke="#f0f" stroke-width=".27"/>
<g font-size="3.5" fill="#f00">
<text x="188.5" y="202.4">NHS-977-1-YS-1M51</text>
<text x="190.3" y="208.3">GPIO</text>
</g>
<g font-size="3.2" fill="#008000">
<text x="99.2" y="34">PE[ 0:1]</text>
<text x="99.3" y="34">PE[0:1]</text>
<text x="161.7" y="36.7">PH[0:1 ] , PH7</text>
<text x="161.8" y="36.7">PH[0:1] , PH7</text>
<text x="229.7" y="39.5">PJ [0:4]</text>
<text x="229.7" y="39.4">PJ[0:4]</text>
<text x="31.3" y="53">PA[0: 15]</text>
<text x="31.3" y="53">PA[0:15]</text>
<text x="99.2" y="91.2">PF [0:10]</text>
<text x="99.3" y="91.1">PF[0:10]</text>
<text x="28.5" y="115.5">PB[0: 15]</text>
<text x="28.6" y="115.5">PB[0:15]</text>
<text x="161.7" y="118.3">PI[ 1:15]</text>
<text x="161.8" y="118.3">PI[1:15]</text>
<text x="96.8" y="131.9">PG[0:1]</text>
<text x="31.3" y="178.1">PD [0:7]</text>
<text x="31.3" y="178.1">PD[0:7]</text>
<text x="99.2" y="186.2">PG[6: 14]</text>
<text x="99.3" y="186.2">PG[6:14]</text>
</g>
<g font-size="2.7" fill="#000080">
<text x="32.6" y="15">CON3</text>
<text x="100.6" y="15">CON4</text>
<text x="163.1" y="15">CON5</text>
<text x="231" y="15">CON6</text>
<text x="100.6" y="28.6">PE[0:1]</text>
<text x="163.1" y="31.3">PH[0:1],PH7</text>
<text x="231" y="34">PJ[0:4]</text>
<text x="32.6" y="47.6">PA[0:15]</text>
<text x="100.6" y="58.5">CON10</text>
<text x="29.9" y="77.5">CON9</text>
<text x="163.1" y="80.2">CON11</text>
<text x="213.4" y="82.6">CT45</text>
<text x="100.6" y="85.6">PF[0:10]</text>
<text x="213.4" y="85.4">10uF</text>
<text x="226.9" y="88.1">CT46</text>
<text x="235.1" y="88.1">CT47</text>
<text x="243.2" y="88.1">CT48</text>
<text x="251.4" y="88.1">CT49</text>
<text x="226.9" y="90.8">10uF</text>
<text x="235.1" y="90.8">10uF</text>
<text x="243.2" y="90.8">10uF</text>
<text x="251.4" y="90.8">10uF</text>
<text x="213.4" y="107.1">CT50</text>
<text x="29.9" y="110.1">PB[0:15]</text>
<text x="97.8" y="112.8">CON15</text>
<text x="163.1" y="112.8">PI[1:15]</text>
<text x="213.4" y="109.8">10uF</text>
<text x="226.9" y="112.5">CT51</text>
<text x="235.1" y="112.5">CT52</text>
<text x="243.2" y="112.5">CT53</text>
<text x="251.4" y="112.5">CT56</text>
<text x="226.9" y="115.3">10uF</text>
<text x="235.1" y="115.3">10uF</text>
<text x="243.2" y="115.3">10uF</text>
<text x="251.4" y="115.3">10uF</text>
<text x="97.8" y="126.4">PG[0:1]</text>
<text x="32.6" y="150.9">CON16</text>
<text x="100.6" y="156.3">CON7</text>
<text x="34" y="172.3">PD[0:7]</text>
<text x="99.2" y="180.5">PG[6:14]</text>
</g>
<g font-size="2.4">
<text x="39.7" y="10.1">PA[0:15]</text>
<text x="110.6" y="10.4">PE[0:1]</text>
<text x="163.1" y="10.1">PH[0:1]</text>
<text x="193" y="10.1">PH7</text>
<text x="240.5" y="10.1">PJ[0:4]</text>
<text x="11.4" y="18.3">VD33</text>
<text x="61.2" y="18.3">VD33</text>
<text x="79.4" y="18.3">VD33</text>
<text x="129.1" y="18.3">VD33</text>
<text x="141.9" y="18.3">VD33</text>
<text x="191.6" y="18.3">VD33</text>
<text x="209.8" y="18.3">VD33</text>
<text x="259.6" y="18.3">VD33</text>
<text x="92.1" y="30.8">VS</text>
<text x="119.3" y="30.8">VS</text>
<text x="154.6" y="33.5">VS</text>
<text x="181.8" y="33.5">VS</text>
<text x="222.6" y="36.2">VS</text>
<text x="249.8" y="36.2">VS</text>
<text x="24.2" y="49.8">VS</text>
<text x="51.4" y="49.8">VS</text>
<text x="110.4" y="53.6">PF[0:10]</text>
<text x="79.4" y="61.7">VD33</text>
<text x="129.1" y="61.7">VD33</text>
<text x="37" y="72.6">PB[0:15]</text>
<text x="172.6" y="75.3">PI[1:15]</text>
<text x="209.8" y="72.6">VD33</text>
<text x="8.7" y="80.8">VD33</text>
<text x="58.4" y="80.8">VD33</text>
<text x="141.9" y="83.5">VD33</text>
<text x="191.6" y="83.5">VD33</text>
<text x="92.1" y="87.8">VS</text>
<text x="119.3" y="87.8">VS</text>
<text x="219.9" y="93.3">VS</text>
<text x="209.8" y="97.1">VD33</text>
<text x="105.2" y="105.5">PG[0:1]</text>
<text x="21.5" y="112.3">VS</text>
<text x="48.7" y="112.3">VS</text>
<text x="76.7" y="116.1">VD33</text>
<text x="126.4" y="116.1">VD33</text>
<text x="154.6" y="115">VS</text>
<text x="181.8" y="115">VS</text>
<text x="219.9" y="117.7">VS</text>
<text x="89.4" y="128.6">VS</text>
<text x="116.6" y="128.6">VS</text>
<text x="42.7" y="146.3">PD[0:7]</text>
<text x="107.9" y="146.3">PG[6:14]</text>
<text x="11.4" y="154.1">VD33</text>
<text x="61.2" y="154.1">VD33</text>
<text x="79.4" y="159.6">VD33</text>
<text x="129.1" y="159.6">VD33</text>
<text x="24.2" y="174.8">VS</text>
<text x="51.4" y="174.8">VS</text>
<text x="92.1" y="183">VS</text>
<text x="119.3" y="183">VS</text>
<text x="179.4" y="204.7">Size</text>
<text x="190.3" y="204.7">Document Number</text>
<text x="269.1" y="204.7">Rev</text>
<text x="272.1" y="208">1.0</text>
<text x="179.4" y="212.9">Date:</text>
<text x="233.8" y="212.9">Sheet</text>
<text x="255.7" y="212.9">of</text>
</g>
<g font-size="2.4" fill="#f00">
<text x="20.9" y="22.6">PA2</text>
<text x="20.9" y="19.8">PA0</text>
<text x="53.5" y="22.6">PA3</text>
<text x="53.5" y="19.8">PA1</text>
<text x="88.9" y="19.8">PE0</text>
<text x="121.5" y="19.8">PE1</text>
<text x="151.4" y="19.8">PH0</text>
<text x="151.4" y="22.6">PH7</text>
<text x="181.3" y="19.8">PH1</text>
<text x="219.4" y="19.8">PJ0</text>
<text x="219.4" y="22.6">PJ2</text>
<text x="252" y="19.8">PJ1</text>
<text x="252" y="22.6">PJ3</text>
<text x="20.9" y="28">PA6</text>
<text x="20.9" y="25.3">PA4</text>
<text x="53.5" y="28">PA7</text>
<text x="53.5" y="25.3">PA5</text>
<text x="219.4" y="25.3">PJ4</text>
<text x="20.9" y="33.4">PA10</text>
<text x="20.9" y="30.7">PA8</text>
<text x="53.5" y="30.7">PA9</text>
<text x="53.5" y="33.4">PA11</text>
<text x="20.9" y="36.2">PA12</text>
<text x="20.9" y="38.9">PA14</text>
<text x="53.5" y="36.2">PA13</text>
<text x="53.5" y="38.9">PA15</text>
<text x="88.9" y="63.3">PF0</text>
<text x="121.6" y="63.3">PF1</text>
<text x="88.9" y="66">PF2</text>
<text x="88.9" y="68.8">PF4</text>
<text x="88.9" y="71.5">PF6</text>
<text x="121.6" y="66">PF3</text>
<text x="121.6" y="68.8">PF5</text>
<text x="121.6" y="71.5">PF7</text>
<text x="88.9" y="76.9">PF10</text>
<text x="88.9" y="74.2">PF8</text>
<text x="121.6" y="74.2">PF9</text>
<text x="18.2" y="82.4">PB0</text>
<text x="50.8" y="82.4">PB1</text>
<text x="18.2" y="87.8">PB4</text>
<text x="18.2" y="85.1">PB2</text>
<text x="50.8" y="87.8">PB5</text>
<text x="50.8" y="85.1">PB3</text>
<text x="151.4" y="87.8">PI2</text>
<text x="184.1" y="85.1">PI1</text>
<text x="184.1" y="87.8">PI3</text>
<text x="18.2" y="95.9">PB10</text>
<text x="18.2" y="93.2">PB8</text>
<text x="18.2" y="90.5">PB6</text>
<text x="50.8" y="95.9">PB11</text>
<text x="50.8" y="93.2">PB9</text>
<text x="50.8" y="90.5">PB7</text>
<text x="151.4" y="90.5">PI4</text>
<text x="151.4" y="93.2">PI6</text>
<text x="151.4" y="95.9">PI8</text>
<text x="184.1" y="90.5">PI5</text>
<text x="184.1" y="93.2">PI7</text>
<text x="184.1" y="95.9">PI9</text>
<text x="18.2" y="101.4">PB14</text>
<text x="18.2" y="98.7">PB12</text>
<text x="50.8" y="101.4">PB15</text>
<text x="50.8" y="98.7">PB13</text>
<text x="151.4" y="98.7">PI10</text>
<text x="151.4" y="101.4">PI12</text>
<text x="184" y="98.7">PI11</text>
<text x="184" y="101.4">PI13</text>
<text x="151.4" y="104.1">PI14</text>
<text x="184" y="104.1">PI15</text>
<text x="86.2" y="117.7">PG0</text>
<text x="118.8" y="117.7">PG1</text>
<text x="20.9" y="155.7">PD0</text>
<text x="53.5" y="155.7">PD1</text>
<text x="20.9" y="161.2">PD4</text>
<text x="20.9" y="158.5">PD2</text>
<text x="53.5" y="161.2">PD5</text>
<text x="53.5" y="158.5">PD3</text>
<text x="88.9" y="161.2">PG6</text>
<text x="121.5" y="161.2">PG7</text>
<text x="20.9" y="163.9">PD6</text>
<text x="53.5" y="163.9">PD7</text>
<text x="88.9" y="163.9">PG8</text>
<text x="88.9" y="166.6">PG10</text>
<text x="121.5" y="163.9">PG9</text>
<text x="121.5" y="166.6">PG11</text>
<text x="88.9" y="169.3">PG12</text>
<text x="88.9" y="172">PG14</text>
<text x="121.5" y="169.3">PG13</text>
</g>
<g font-size="2.4" fill="#004080">
<text x="32.6" y="18.8">1</text>
<text x="32.6" y="21.5">3</text>
<text x="44.8" y="18.8">2</text>
<text x="44.8" y="21.5">4</text>
<text x="100.6" y="18.8">1</text>
<text x="100.6" y="21.5">3</text>
<text x="112.8" y="18.8">2</text>
<text x="112.8" y="21.5">4</text>
<text x="163.1" y="18.8">1</text>
<text x="163.1" y="21.5">3</text>
<text x="175.3" y="18.8">2</text>
<text x="175.3" y="21.5">4</text>
<text x="231" y="18.8">1</text>
<text x="231" y="21.5">3</text>
<text x="243.2" y="18.8">2</text>
<text x="243.2" y="21.5">4</text>
<text x="32.6" y="24.2">5</text>
<text x="32.6" y="26.9">7</text>
<text x="32.6" y="29.7">9</text>
<text x="43.5" y="29.7">10</text>
<text x="44.8" y="24.2">6</text>
<text x="44.8" y="26.9">8</text>
<text x="100.6" y="24.2">5</text>
<text x="112.8" y="24.2">6</text>
<text x="163.1" y="24.2">5</text>
<text x="163.1" y="26.9">7</text>
<text x="175.3" y="24.2">6</text>
<text x="175.3" y="26.9">8</text>
<text x="231" y="24.2">5</text>
<text x="231" y="26.9">7</text>
<text x="231" y="29.7">9</text>
<text x="241.9" y="29.7">10</text>
<text x="243.2" y="24.2">6</text>
<text x="243.2" y="26.9">8</text>
<text x="32.6" y="32.4">11</text>
<text x="32.6" y="35.1">13</text>
<text x="43.5" y="32.4">12</text>
<text x="43.5" y="35.1">14</text>
<text x="32.6" y="37.8">15</text>
<text x="32.6" y="40.5">17</text>
<text x="43.5" y="37.8">16</text>
<text x="43.5" y="40.5">18</text>
<text x="32.6" y="43.2">19</text>
<text x="43.5" y="43.2">20</text>
<text x="100.6" y="62.3">1</text>
<text x="100.6" y="65">3</text>
<text x="112.8" y="62.3">2</text>
<text x="112.8" y="65">4</text>
<text x="100.6" y="67.7">5</text>
<text x="100.6" y="70.4">7</text>
<text x="112.8" y="67.7">6</text>
<text x="112.8" y="70.4">8</text>
<text x="100.6" y="73.1">9</text>
<text x="100.6" y="75.9">11</text>
<text x="111.4" y="73.1">10</text>
<text x="111.4" y="75.9">12</text>
<text x="29.9" y="81.3">1</text>
<text x="42.1" y="81.3">2</text>
<text x="100.6" y="78.6">13</text>
<text x="100.6" y="81.3">15</text>
<text x="111.4" y="78.6">14</text>
<text x="111.4" y="81.3">16</text>
<text x="29.9" y="84">3</text>
<text x="29.9" y="86.7">5</text>
<text x="29.9" y="89.4">7</text>
<text x="42.1" y="84">4</text>
<text x="42.1" y="86.7">6</text>
<text x="42.1" y="89.4">8</text>
<text x="163.1" y="84">1</text>
<text x="163.1" y="86.7">3</text>
<text x="163.1" y="89.4">5</text>
<text x="175.3" y="84">2</text>
<text x="175.3" y="86.7">4</text>
<text x="175.3" y="89.4">6</text>
<text x="29.9" y="92.2">9</text>
<text x="29.9" y="94.9">11</text>
<text x="40.8" y="92.2">10</text>
<text x="40.8" y="94.9">12</text>
<text x="163.1" y="92.2">7</text>
<text x="163.1" y="94.9">9</text>
<text x="173.9" y="94.9">10</text>
<text x="175.3" y="92.2">8</text>
<text x="29.9" y="97.6">13</text>
<text x="29.9" y="100.3">15</text>
<text x="40.8" y="97.6">14</text>
<text x="40.8" y="100.3">16</text>
<text x="163.1" y="97.6">11</text>
<text x="163.1" y="100.3">13</text>
<text x="173.9" y="97.6">12</text>
<text x="173.9" y="100.3">14</text>
<text x="29.9" y="103">17</text>
<text x="29.9" y="105.8">19</text>
<text x="40.8" y="103">18</text>
<text x="40.8" y="105.8">20</text>
<text x="163.1" y="103">15</text>
<text x="163.1" y="105.8">17</text>
<text x="173.9" y="103">16</text>
<text x="173.9" y="105.8">18</text>
<text x="163.1" y="108.5">19</text>
<text x="173.9" y="108.5">20</text>
<text x="97.8" y="116.6">1</text>
<text x="97.8" y="119.3">3</text>
<text x="110.1" y="116.6">2</text>
<text x="110.1" y="119.3">4</text>
<text x="97.8" y="122.1">5</text>
<text x="110.1" y="122.1">6</text>
<text x="32.6" y="154.7">1</text>
<text x="44.8" y="154.7">2</text>
<text x="32.6" y="157.4">3</text>
<text x="32.6" y="160.1">5</text>
<text x="44.8" y="157.4">4</text>
<text x="44.8" y="160.1">6</text>
<text x="100.6" y="160.1">1</text>
<text x="112.8" y="160.1">2</text>
<text x="32.6" y="162.8">7</text>
<text x="32.6" y="165.5">9</text>
<text x="43.5" y="165.5">10</text>
<text x="44.8" y="162.8">8</text>
<text x="100.6" y="162.8">3</text>
<text x="100.6" y="165.5">5</text>
<text x="112.8" y="162.8">4</text>
<text x="112.8" y="165.5">6</text>
<text x="32.6" y="168.3">11</text>
<text x="43.5" y="168.3">12</text>
<text x="100.6" y="168.3">7</text>
<text x="100.6" y="171">9</text>
<text x="100.6" y="173.7">11</text>
<text x="111.4" y="171">10</text>
<text x="111.4" y="173.7">12</text>
<text x="112.8" y="168.3">8</text>
<text x="100.6" y="176.4">13</text>
<text x="111.4" y="176.4">14</text>
</g>
<g font-size="2.2">
<text x="180.5" y="208.8">Custom</text>
<text x="190.3" y="212.6">Wednesday, March 11, 2015</text>
<text x="247.3" y="212.6">7</text>
<text x="263.4" y="212.6">14</text>
</g>
<g font-size="1">
<text x="28.9" y="1">5</text>
<text x="84.1" y="1">4</text>
<text x="139.3" y="1">3</text>
<text x="194.5" y="1">2</text>
<text x="249.6" y="1">1</text>
<text x=".3" y="28.7">D</text>
<text x="277.6" y="28.7">D</text>
<text x=".3" y="81.7">C</text>
<text x="277.6" y="81.7">C</text>
<text x=".3" y="134.7">B</text>
<text x="277.6" y="134.7">B</text>
<text x=".3" y="187.7">A</text>
<text x="277.6" y="187.7">A</text>
<text x="28.9" y="214.4">5</text>
<text x="84.1" y="214.4">4</text>
<text x="139.3" y="214.4">3</text>
<text x="194.5" y="214.4">2</text>
<text x="249.6" y="214.4">1</text>
</g>
</svg>
